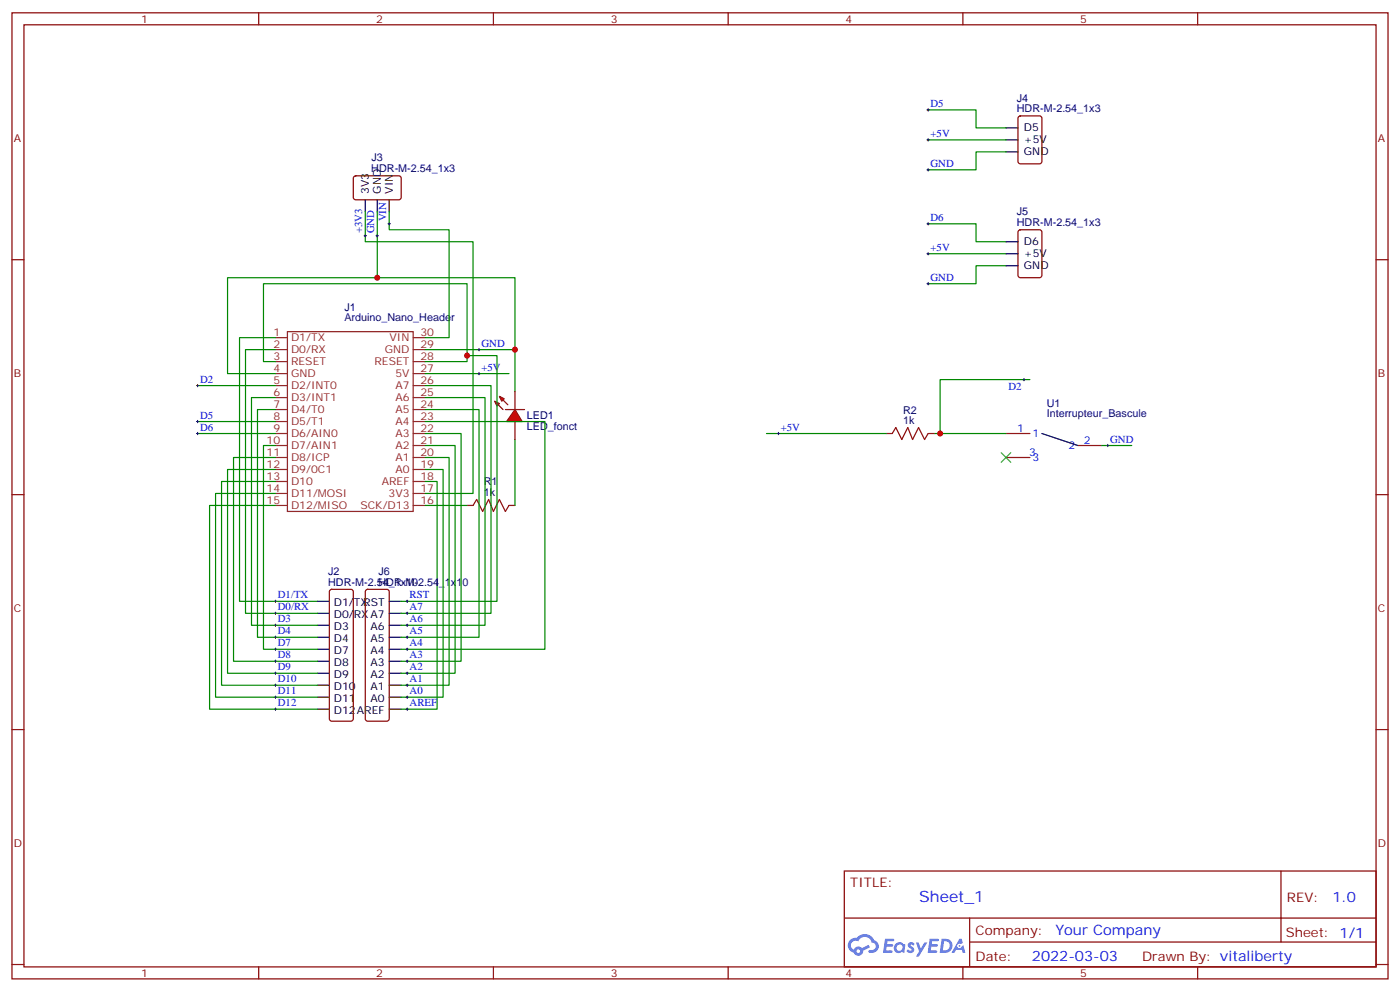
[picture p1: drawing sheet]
<svg xmlns="http://www.w3.org/2000/svg" width="412mm" height="292mm" viewBox="0 0 412 292" stroke-linecap="round" stroke-linejoin="round" font-family="sans-serif">
<g fill="none" stroke="#870000" stroke-width=".35">
<path d="M3.5 3.8h405.4v284.3h-405.4zM7.1 7.3h398.2v277.3h-398.2zM76.2 3.8v3.5M145.3 3.8v3.5M214.5 3.8v3.5M283.6 3.8v3.5M352.8 3.8v3.5M3.5 76.4h3.6M405.3 76.4h3.6M3.5 145.6h3.6M405.3 145.6h3.6M3.5 214.7h3.6"/>
<path d="M405.3 214.7h3.6M248.7 256.4h156.6v28.2h-156.6zM377.3 256.4v20.9M248.7 270.2h156.5M285.6 277.3h119.6M285.6 270.2v14.1M3.5 283.9h3.6M76.2 284.6v3.5M145.3 284.6v3.5M214.5 284.6v3.5M283.6 284.6v3.5M352.8 284.6v3.5"/>
<path d="M405.3 283.9h3.6"/>
</g>
<g fill="#5487ff">
<path d="M267.7 277.5a1.22 1.22 0 0 1 1.7 .3l-.4 .6a.47 .47 0 0 0-.3-.4 .47 .47 0 0 0-.5 .2l.1 .2a1.14 1.14 0 0 1 .8 1.7 1.14 1.14 0 0 1-1.9 0l-.2-.2 .5-.5 .7 .4a.29 .29 0 0 0 .3-.2 .29 .29 0 0 0-.2-.4 1.04 1.04 0 0 1-.6-1.7z"/>
<path d="M260.7 276.3h2.4l.3 .2-.2 .5h-1.8l-.1 .9h1.5l.3 .4-.3 .3h-1.6l-.2 1.1 1.7 .1 .2 .3-.2 .3h-2.6z"/>
<path d="M273.8 276.3h2.4l.3 .2-.1 .5h-1.8l-.2 .9h1.6l.3 .4-.4 .3h-1.6l-.1 1.1 1.7 .1 .2 .3-.2 .3h-2.6z"/>
<path d="M282.6 276.3h.7l.3 1.2-.6 .4a.69 .69 0 0 0-1 .2 .69 .69 0 0 0 .4 1 .69 .69 0 0 0 .9-.6l.5-.3 .6 2.2h-.8l-.2-.8h-1.8l-.5 .8h-.8z"/>
<path d="M269.8 277.4h.8l.6 1.8 1.1-1.8h.9l-2.6 4.2h-.8l.9-1.6z"/>
<path d="M277.4 276.3l-.6 4.1h1.3a2.11 2.11 0 0 0 2.5-2.1 2.11 2.11 0 0 0-2.5-2zM278.1 277a1.39 1.39 0 0 1 1.7 1.4 1.39 1.39 0 0 1-1.8 1.3h-.3z"/>
<path d="M263.7 277.9a1.54 1.54 0 0 0-.1 2.2 1.54 1.54 0 0 0 2.2 .1l.6 .2 .3-2.3-.2-.2h-.4a1.49 1.49 0 0 0-2.4 0zM264 278.9a.94 .94 0 0 1 1.8 0 .94 .94 0 0 1-1.8 0z"/>
<path d="M250.4 276.7a2.18 2.18 0 0 0 1.1 3.7 1.44 1.44 0 0 0 1.6 .9 1.44 1.44 0 0 0 1.2-1.5l2-1-.5-.7-1.9 .9a1.47 1.47 0 0 0-2.4 .5 1.39 1.39 0 0 1-.7-2 1.39 1.39 0 0 1 2-.4 2.12 2.12 0 0 1 2.2-1.3 2.12 2.12 0 0 1 1.9 1.7 1.14 1.14 0 0 1 1.1 1.4 1.14 1.14 0 0 1-1.7 .7 .43 .43 0 0 0-.5 .4 .43 .43 0 0 0 .4 .5 1.98 1.98 0 0 0 2.5-1.3 1.98 1.98 0 0 0-1.2-2.5 3.1 3.1 0 0 0-5.3-.7l-.9 .1zM252.3 280a.55 .55 0 0 1 1.1 0 .55 .55 0 0 1-1.1 0z"/>
<circle cx="282.6" cy="278.4" r=".26"/>
</g>
<g fill="none" stroke="#8c2424" stroke-width=".35">
<path d="M81.1 99.4h3.6M84.7 97.6h37v52.9h-37zM121.7 99.4h3.5M81.1 102.9h3.6M81.1 106.4h3.6M81.1 110h3.6M81.1 113.5h3.6M81.1 117h3.6M121.7 102.9h3.5M121.7 106.4h3.5M121.7 110h3.5M121.7 113.5h3.5"/>
<path d="M121.7 117h3.5M81.1 120.5h3.6M81.1 124.1h3.6M81.1 127.6h3.6M81.1 131.1h3.6M81.1 134.7h3.6M81.1 138.2h3.6M121.7 120.5h3.5M121.7 124.1h3.5M121.7 127.6h3.5M121.7 131.1h3.5M121.7 134.7h3.5"/>
<path d="M121.7 138.2h3.5M81.1 141.7h3.6M81.1 145.2h3.6M81.1 148.8h3.6M121.7 141.7h3.5M121.7 145.2h3.5M121.7 148.8h3.5"/>
</g>
<path d="M261.1 127.6h1.7M273.4 127.6h1.8M296.3 127.6h7.1M296.3 134.7h7.1M317.5 131.1h7.1M137.6 148.8h1.7M149.9 148.8h1.8" fill="none" stroke="#870000" stroke-width=".35"/>
<path d="M306.9 127.6l10.6 3.5" fill="none" stroke="#000" stroke-width=".35"/>
<g fill="none" stroke="#008700" stroke-width=".35">
<path d="M273.4 32.3h14.1v5.3h8.8M273.4 41.2h22.9M296.3 44.7h-8.8v5.3h-14.1M273.4 65.9h14.1v5.3h8.8M273.4 74.7h22.9M296.3 78.2h-8.8v5.3h-14.1M58.2 113.5h22.9M125.2 102.9h26.5v12.4M125.2 110h24.7M303.4 111.7h-26.5v15.9M58.2 124.1h22.9M58.2 127.6h22.9"/>
<path d="M151.7 129.4v19.4M225.8 127.6h35.3M275.2 127.6h21.1M324.6 131.1h8.8M125.2 148.8h12.4"/>
</g>
<g fill="none" stroke="#000" stroke-width=".29">
<path d="M273 32.3h.8M273.4 32v.7M273 41.2h.8M273 50h.8M273.4 40.8v.7M273.4 49.6v.7M273 65.9h.8M273 74.7h.8M273.4 65.5v.7M273.4 74.3v.7M273 83.5h.8M273.4 83.1v.8"/>
<path d="M57.9 113.5h.7M58.2 113.1v.7M140.8 110h.7M140.8 102.9h.7M141.1 102.6v.7M141.1 109.6v.7M301.3 111.7h.7M301.6 111.4v.7M57.9 124.1h.7M57.9 127.6h.7M58.2 123.7v.7M58.2 127.2v.8"/>
<path d="M229 127.6h.7M229.3 127.2v.8M326 131.1h.7M326.3 130.8v.7"/>
</g>
<path d="M262.8 127.6l1.1-1.8 1.7 3.6 1.8-3.6 1.4 3.6 1.8-3.6 1.7 3.6 1.1-1.8M139.3 148.8l1.1-1.8 1.8 3.5 1.7-3.5 1.4 3.5 1.8-3.5 1.8 3.5 1-1.7" fill="none" stroke="#a10000" stroke-width=".35"/>
<g fill="#f00" stroke="#870000" stroke-width=".35">
<path d="M151.7 120.5l2.1 3.6h-4.6z"/>
<path d="M148.9 120.5h5.6z"/>
</g>
<g fill="#870000" stroke="#870000" stroke-width=".35">
<path d="M146.8 119.1l1.4 1.4z"/>
<path d="M148.2 117.7l1.4 1.4z"/>
</g>
<g fill="#f00" stroke="#870000" stroke-width=".35">
<path d="M145.7 118.1l1.4 .7-.7 .7z"/>
<path d="M147.1 116.7l1.4 .7-.7 .7z"/>
</g>
<path d="M300.1 34.3l.5-.2h5.6l.7 .4v13l-.4 .7h-5.9l-.7-.4v-13zM104.3 52l.5-.2h12.9l.5 .7-.1 5.9-.6 .4-13-.1-.4-.6v-5.6zM300.1 67.8l.5-.2h5.6l.7 .5v12.9l-.4 .7h-5.9l-.7-.4v-13zM151.7 115.3v5.2M151.7 124.1v5.3M97.2 173.7l.5-.2h5.7l.5 .2 .2 .5v37.4l-.3 .5-.4 .2h-5.7l-.5-.3-.2-.4v-37.4zM107.8 173.7l.5-.2h5.6l.5 .2 .3 .5v37.4l-.3 .5-.5 .2h-5.6l-.5-.3-.2-.4v-37.4z" fill="none" stroke="#870000" stroke-width=".35"/>
<path d="M294.9 133.2l2.8 2.9M297.7 133.2l-2.8 2.9" fill="none" stroke="#3c3" stroke-width=".35"/>
<g fill="none" stroke="#008700" stroke-width=".35">
<path d="M107.6 62.3v8.9h31.7v74h-14.1M111.1 62.3v19.4M114.7 62.3v5.3h17.6v31.8h-7.1M81.1 99.4h-10.5v77.6h22.9M81.1 106.4h-3.5v-22.9h60v22.9h-12.4M81.1 102.9h-8.8v77.6h21.2M81.1 117h-7v67h19.4M125.2 117h17.7v67h-24.7M125.2 113.5h19.4v67h-26.4M137.6 104.7h8.8v72.3h-28.2M151.7 102.9v-21.2h-84.7v28.3h14.1M81.1 120.5h-5.3v67.1h17.7"/>
<path d="M81.1 131.1h-3.5v60h15.9M81.1 134.7h-12.3v59.9h24.7M81.1 138.2h-14.1v60h26.5M125.2 138.2h5.3v67h-12.3M125.2 134.7h7.1v67h-14.1M125.2 131.1h8.9v67.1h-15.9M125.2 127.6h10.6v67h-17.6M125.2 124.1h35.3v67h-42.3M125.2 120.5h15.9v67.1h-22.9M81.1 141.7h-15.8v60h28.2M81.1 145.2h-17.6v60h30M81.1 148.8h-19.4v59.9h31.8"/>
<path d="M125.2 141.7h3.6v67h-10.6"/>
</g>
<g fill="none" stroke="#000" stroke-width=".35">
<path d="M296.3 37.6h3.6M107.6 58.8v3.5M111.1 58.8v3.5M114.7 58.8v3.5M296.3 44.7h3.6M296.3 41.2h3.6M296.3 78.2h3.6M296.3 71.2h3.6M296.3 74.7h3.6M93.5 177h3.5M114.7 177h3.5M93.5 180.5h3.5"/>
<path d="M93.5 184h3.5M93.5 187.6h3.5M93.5 191.1h3.5M93.5 194.6h3.5M93.5 198.2h3.5M114.7 180.5h3.5M114.7 184h3.5M114.7 187.6h3.5M114.7 191.1h3.5M114.7 194.6h3.5M114.7 198.2h3.5M93.5 201.7h3.5"/>
<path d="M93.5 205.2h3.5M93.5 208.7h3.5M114.7 201.7h3.5M114.7 205.2h3.5M114.7 208.7h3.5"/>
</g>
<g fill="none" stroke="#000" stroke-width=".29">
<path d="M107.2 69.4h.7M107.6 69v.7M110.8 69.4h.7M111.1 69v.7M114.3 65.9h.7M114.7 65.5v.7M80.8 177h.7M81.1 176.6v.7M119.6 177h.7M119.9 176.6v.7M80.8 180.5h.7M80.8 184h.7"/>
<path d="M80.8 187.6h.7M80.8 191.1h.7M80.8 194.6h.7M80.8 198.2h.7M81.1 180.2v.7M81.1 183.7v.7M81.1 187.2v.7M81.1 190.7v.8M81.1 194.3v.7M81.1 197.8v.7M119.6 180.5h.7M119.6 184h.7"/>
<path d="M119.6 187.6h.7M119.6 191.1h.7M119.6 194.6h.7M119.6 198.2h.7M119.9 180.2v.7M119.9 183.7v.7M119.9 187.2v.7M119.9 190.7v.8M119.9 194.3v.7M119.9 197.8v.7M80.8 201.7h.7M80.8 205.2h.7"/>
<path d="M80.8 208.7h.7M81.1 201.3v.7M81.1 204.9v.7M81.1 208.4v.7M119.6 201.7h.7M119.6 205.2h.7M119.6 208.7h.7M119.9 201.3v.7M119.9 204.9v.7M119.9 208.4v.7"/>
</g>
<g fill="#c00">
<circle cx="276.9" cy="127.6" r=".88"/>
<circle cx="151.7" cy="102.9" r=".88"/>
<circle cx="111.1" cy="81.7" r=".88"/>
<circle cx="137.6" cy="104.7" r=".88"/>
</g>
<text font-size="4.6" fill="#00f" x="270.8" y="265.4">Sheet_1</text>
<g font-size="4.2" fill="#00f">
<text x="392.5" y="265.6">1.0</text>
<text x="310.9" y="275.2">Your Company</text>
<text x="304" y="283">2022-03-03</text>
</g>
<g font-size="3.9" fill="#800">
<text x="250.5" y="260.9">TITLE:</text>
<text x="379.1" y="265.6">REV:</text>
<text x="287.4" y="275.1">Company:</text>
<text x="378.7" y="275.8">Sheet: 1/1</text>
<text x="287.4" y="282.8">Date:</text>
<text x="336.4" y="282.9">Drawn By: vitaliberty</text>
</g>
<g font-size="3.2" fill="#800">
<text x="41.6" y="6.8">1</text>
<text x="110.8" y="6.8">2</text>
<text x="179.9" y="6.8">3</text>
<text x="249.1" y="6.8">4</text>
<text x="318.2" y="6.8">5</text>
<text x="4.1" y="41.9">A</text>
<text x="405.9" y="41.9">A</text>
<text x="4.1" y="111">B</text>
<text x="405.9" y="111">B</text>
<text x="4.1" y="180.2">C</text>
<text x="405.9" y="180.2">C</text>
<text x="4.1" y="249.3">D</text>
<text x="405.9" y="249.3">D</text>
<text x="41.6" y="287.6">1</text>
<text x="110.8" y="287.6">2</text>
<text x="179.9" y="287.6">3</text>
<text x="249.1" y="287.6">4</text>
<text x="318.2" y="287.6">5</text>
</g>
<g font-size="3.2" fill="#000080">
<text x="299.5" y="29.9">J4</text>
<text x="299.5" y="33.1">HDR-M-2.54_1x3</text>
<text x="109.4" y="47.5">J3</text>
<text x="109.4" y="50.7">HDR-M-2.54_1x3</text>
<text x="299.5" y="63.4">J5</text>
<text x="299.5" y="66.6">HDR-M-2.54_1x3</text>
<text x="101.5" y="94.5">Arduino_Nano_Header</text>
<text x="101.5" y="91.6">J1</text>
<text x="308.3" y="119.8">U1</text>
<text x="155.2" y="123.4">LED1</text>
<text x="266" y="124.8">1k</text>
<text x="266" y="121.7">R2</text>
<text x="308.3" y="122.8">Interrupteur_Bascule</text>
<text x="155.2" y="126.5">LED_fonct</text>
<text x="142.5" y="142.9">R1</text>
<text x="142.5" y="145.9">1k</text>
<text x="96.7" y="172.4">HDR-M-2.54_1x10</text>
<text x="96.7" y="169.2">J2</text>
<text x="111.5" y="172.4">HDR-M-2.54_1x10</text>
<text x="111.5" y="169.2">J6</text>
</g>
<g font-size="3.2" fill="#00f">
<text x="274.1" y="31.5">D5</text>
<text x="274.1" y="40.3">+5V</text>
<text x="274.1" y="49.1">GND</text>
<text x="113.8" y="65.2" transform="rotate(-90 113.8 65.2)">VIN</text>
<text x="274.1" y="65">D6</text>
<text x="106.7" y="68.7" transform="rotate(-90 106.7 68.7)">+3V3</text>
<text x="110.2" y="68.7" transform="rotate(-90 110.2 68.7)">GND</text>
<text x="274.1" y="73.8">+5V</text>
<text x="274.1" y="82.6">GND</text>
<text x="141.8" y="102">GND</text>
<text x="58.9" y="112.6">D2</text>
<text x="141.8" y="109.1">+5V</text>
<text x="297" y="114.9">D2</text>
<text x="58.9" y="123.2">D5</text>
<text x="58.9" y="126.7">D6</text>
<text x="230" y="126.7">+5V</text>
<text x="299.6" y="127.2">1</text>
<text x="304.1" y="128.7">1</text>
<text x="319.3" y="130.8">2</text>
<text x="327" y="130.2">GND</text>
<text x="303.1" y="134.3">3</text>
<text x="304.1" y="135.7">3</text>
<text x="314.8" y="132.2">2</text>
<text x="81.8" y="176.1">D1/TX</text>
<text x="81.8" y="179.6">D0/RX</text>
<text x="120.6" y="176.1">RST</text>
<text x="120.6" y="179.6">A7</text>
<text x="81.8" y="183.2">D3</text>
<text x="120.6" y="183.2">A6</text>
<text x="81.8" y="186.7">D4</text>
<text x="81.8" y="190.2">D7</text>
<text x="120.6" y="186.7">A5</text>
<text x="120.6" y="190.2">A4</text>
<text x="81.8" y="193.7">D8</text>
<text x="81.8" y="197.3">D9</text>
<text x="120.6" y="193.7">A3</text>
<text x="120.6" y="197.3">A2</text>
<text x="81.8" y="200.8">D10</text>
<text x="120.6" y="200.8">A1</text>
<text x="81.8" y="204.3">D11</text>
<text x="81.8" y="207.9">D12</text>
<text x="120.6" y="204.3">A0</text>
<text x="120.6" y="207.9">AREF</text>
</g>
<g font-size="3.2">
<text x="301.6" y="38.7">D5</text>
<text x="301.6" y="45.8">GND</text>
<text x="301.6" y="42.2">+5V</text>
<text x="108.7" y="57" transform="rotate(-90 108.7 57)">3V3</text>
<text x="112.2" y="57" transform="rotate(-90 112.2 57)">GND</text>
<text x="115.7" y="57" transform="rotate(-90 115.7 57)">VIN</text>
<text x="301.6" y="72.2">D6</text>
<text x="301.6" y="75.7">+5V</text>
<text x="301.6" y="79.3">GND</text>
<text x="98.3" y="178.4">D1/TXRST</text>
<text x="98.3" y="181.9">D0/RX A7</text>
<text x="98.3" y="185.5">D3</text>
<text x="109.2" y="185.5">A6</text>
<text x="98.3" y="189">D4</text>
<text x="109.2" y="189">A5</text>
<text x="98.3" y="192.5">D7</text>
<text x="98.3" y="196">D8</text>
<text x="109.2" y="196">A3</text>
<text x="109.2" y="192.5">A4</text>
<text x="98.3" y="199.6">D9</text>
<text x="98.3" y="203.1">D10</text>
<text x="109.2" y="203.1">A1</text>
<text x="109.2" y="199.6">A2</text>
<text x="98.3" y="206.6">D11</text>
<text x="109.2" y="206.6">A0</text>
<text x="98.3" y="210.1">D12</text>
<text x="105.1" y="210.1">AREF</text>
</g>
<g font-size="3.2" fill="#8d2323">
<text x="80.5" y="99">1</text>
<text x="85.7" y="100.4">D1/TX</text>
<text x="114.8" y="100.4">VIN</text>
<text x="123.8" y="99">30</text>
<text x="80.5" y="102.6">2</text>
<text x="80.5" y="106.1">3</text>
<text x="85.7" y="104">D0/RX</text>
<text x="85.7" y="107.5">RESET</text>
<text x="110.3" y="107.5">RESET</text>
<text x="113.4" y="104">GND</text>
<text x="123.8" y="106.1">28</text>
<text x="123.8" y="102.6">29</text>
<text x="80.5" y="109.6">4</text>
<text x="80.5" y="113.1">5</text>
<text x="85.7" y="111">GND</text>
<text x="116.5" y="111">5V</text>
<text x="123.8" y="113.1">26</text>
<text x="123.8" y="109.6">27</text>
<text x="80.5" y="116.7">6</text>
<text x="85.7" y="114.5">D2/INT0</text>
<text x="85.7" y="118.1">D3/INT1</text>
<text x="116.5" y="118.1">A6</text>
<text x="116.5" y="114.5">A7</text>
<text x="123.8" y="116.7">25</text>
<text x="80.5" y="120.2">7</text>
<text x="80.5" y="123.7">8</text>
<text x="85.7" y="121.6">D4/T0</text>
<text x="85.7" y="125.1">D5/T1</text>
<text x="116.5" y="125.1">A4</text>
<text x="116.5" y="121.6">A5</text>
<text x="123.8" y="123.7">23</text>
<text x="123.8" y="120.2">24</text>
<text x="78.5" y="130.8">10</text>
<text x="80.5" y="127.2">9</text>
<text x="85.7" y="128.7">D6/AIN0</text>
<text x="116.5" y="128.7">A3</text>
<text x="123.8" y="130.8">21</text>
<text x="123.8" y="127.2">22</text>
<text x="78.5" y="134.3">11</text>
<text x="78.5" y="137.8">12</text>
<text x="85.7" y="132.2">D7/AIN1</text>
<text x="85.7" y="135.7">D8/ICP</text>
<text x="116.5" y="135.7">A1</text>
<text x="116.5" y="132.2">A2</text>
<text x="123.8" y="134.3">20</text>
<text x="123.8" y="137.8">19</text>
<text x="78.5" y="141.4">13</text>
<text x="85.7" y="139.2">D9/0C1</text>
<text x="85.7" y="142.8">D10</text>
<text x="112.4" y="142.8">AREF</text>
<text x="116.5" y="139.2">A0</text>
<text x="123.8" y="141.4">18</text>
<text x="78.5" y="144.9">14</text>
<text x="78.5" y="148.4">15</text>
<text x="85.7" y="146.3">D11/MOSI</text>
<text x="85.7" y="149.8">D12/MISO</text>
<text x="106.2" y="149.8">SCK/D13</text>
<text x="114.4" y="146.3">3V3</text>
<text x="123.8" y="148.4">16</text>
<text x="123.8" y="144.9">17</text>
</g>
</svg>
